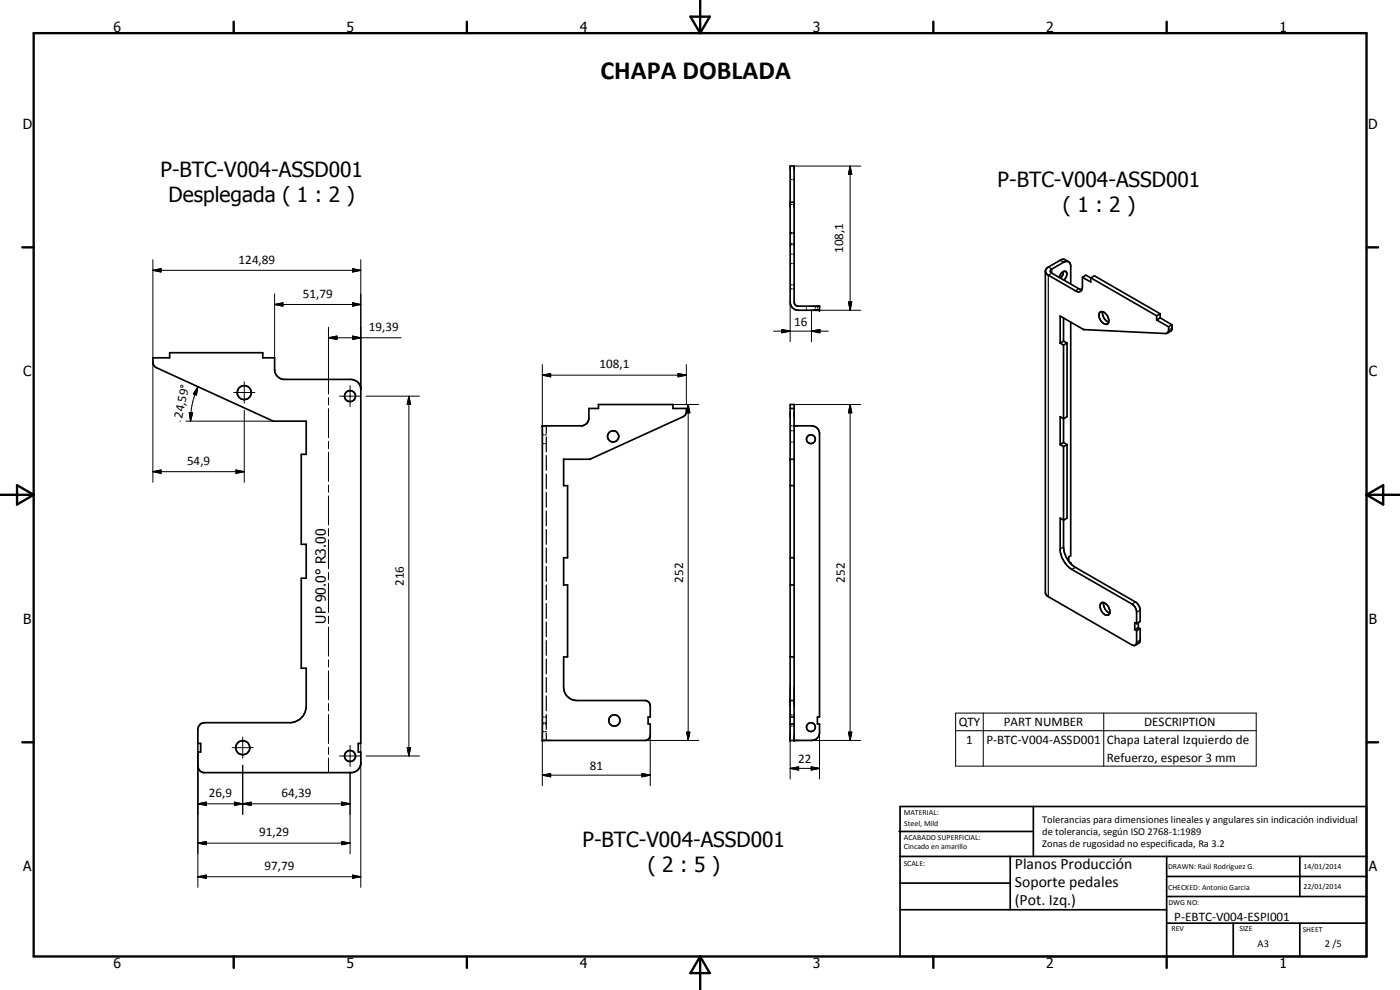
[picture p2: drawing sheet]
<svg xmlns="http://www.w3.org/2000/svg" width="420mm" height="297mm" viewBox="0 0 420 297" stroke-linecap="round" stroke-linejoin="round" font-family="sans-serif">
<g fill="none" stroke="#000" stroke-width=".51">
<path d="M237.1 49.8h1.2v40.9l.3 .7 .7 .5h6.6v1.2h-6.3a2.46 2.46 0 0 1-2.5-2.4zM237.1 60.7h1.2M320.7 78.5l.5 .6 .1 .8v5.3M320.7 78.5l-.7-.1-.8 .3-3.5 2-.4 .3-.1 .5 8.6 5.2 .9 .2M320.7 78.5l-1.3-.6h-.7l-4.3 2.4-.7 1M313.7 81.3l.1 96.8 .8 .9 25.6 14.7 .6-.2 .3-.5v-3.8M313.7 81.3l.7 1.1 8.3 4.8a1.24 1.24 0 0 0 2-.3M317.9 83.2a1.51 1.51 0 0 1 2.2-1.5 2.24 2.24 0 0 1-.8 2.4M319.1 81.5l-.2 1-.7 .9M319.2 95.4v7M321.3 96.6v70.2l-.6 .3v1.3M324.9 83.2l2.5 1.4v-1.2"/>
<path d="M324.9 83.2l-.2 3.7M324.9 83.2l1-.7 1.5 .9M327.4 83.4l19.7 11.3M327.4 83.4l1.1-.6 19.7 11.3M330.1 93.6a1.71 1.71 0 0 1 2.3 1.2 1.68 1.68 0 0 1-.2 2.5 2.56 2.56 0 0 1-2.1-3.7zM330.9 93.5a3.2 3.2 0 0 0 1.8 3.2M347.1 96l3.6 2M347.1 94.7v1.3M348.2 95.4l3.5 2.1M348.2 95.4l-1.1 .6M348.2 94.1v1.3M348.2 94.1l-1.1 .6"/>
<path d="M350.7 98l-.1 1.5-.3 .5-.4 .1-24.7-1.2-7-4.1v8.2M351.7 97.5l-.1 1.6-1.3 .8M351.7 97.5l-1 .5M45.9 107.4h5v-1.6h28v1.6h3.5v3.5a3 3 0 0 0 2.6 2.9h20.3a3 3 0 0 1 3 2.7v106.6h-.8v2.5h.8v3.6a2.97 2.97 0 0 1-2.6 2.6h-44.7a2.09 2.09 0 0 1-1.6-1.9v-4.3h.8v-2.5h-.8v-4.3a2.09 2.09 0 0 1 2-2h26a5.1 5.1 0 0 0 4.5-4.5v-11.8h-1.5v-27h1.5v-10.2h-1.5v-27h1.5v-9.9h-9.9l-35-16-.7-.6a2.82 2.82 0 0 1-.4-2.4zM318.2 103l1 .5M319.2 103.5v29.3M319.2 102.4l1 .6M319.2 102.4l-1 .6M320.2 103v22l-1 .6-1-.6v8.4M320.2 103l-1 .5M162.8 127.8l12.3-.1 1.2-.9 .4-1.1v-3.1h2.9v-1.2h22.4v1.2h4l-.1 1.5-.8 .9-28 12.8h-7.9v7.9h1.1v21.6h-1.1v8.2h1.1v21.6h-1.1v9.1a4 4 0 0 0 3.9 4h20.7l.5 .2 .6 .6 .2 .8v3.3h-.6v2.1h.6v3.4l-.2 .8-1.1 .8h-31zM237.1 122.6h1.2"/>
<path d="M237.1 137.8h1.2M238.3 127.8h5.2a2.44 2.44 0 0 1 2.4 2v85.3h-.6v2.1h.6v2.9a2.35 2.35 0 0 1-2.4 2.1h-6.4v-100.8h1.2v100.8M318.2 133.4l1 .6M319.2 134v30.1a8.3 8.3 0 0 0 1.8 4.6M319.2 132.8l1 .6M319.2 132.8l-1 .6M320.2 133.4v22l-1 .7-1-.7v9.7a7.8 7.8 0 0 0 3.5 5.8l18 10.3a2.91 2.91 0 0 1 1.4 2.2v3.7M320.2 133.4l-1 .6M237.1 145.7h1.2M237.1 167.3h1.2M237.1 175.5h1.2M321 168.7l.3 .2"/>
<path d="M321 168.7l1.4 1.3 18.6 10.8 .7 .7 .5 1.3v3.7l-1.1 .6M321.3 168.9l-.1 .1M321.3 168.9v.2M237.1 197.1h1.2M330.3 181.1a1.19 1.19 0 0 1 2 .4 2.52 2.52 0 0 1 .4 3 2.52 2.52 0 0 1-2.4-3.4zM331.2 180.8a2.94 2.94 0 0 0 1.9 3.1M340.6 188.9l.5 .3M341.1 187.1l-.5-.3v2.1M341.6 188.3l.6 .3M341.6 188.3l-1 .6M341.6 186.8v1.5M342.2 188.6l-1.1 .6"/>
<path d="M342.2 188.6v3.7l-.3 .6-1.2 .7M237.1 217.2h1.2M237.1 215.1h1.2M237.1 210.2h1.2M269.8 249.5h40.3M270.1 242h140v45h-140zM270.1 257h140M303.2 257v16M310.1 242v15M350.1 257v30M390.1 257v12M270.1 265h33.1"/>
<path d="M270.1 273h80M350.1 277h60M350.1 269h60M350.1 263h60M370.1 277v10M390.1 277v10"/>
<circle cx="73.3" cy="117.8" r="2.11"/>
<circle cx="105.1" cy="118.8" r="1.65"/>
<circle cx="184" cy="130.9" r="1.67"/>
<circle cx="243.4" cy="131.8" r="1.31"/>
<circle cx="184.4" cy="216.2" r="1.69"/>
<circle cx="243.4" cy="218.2" r="1.32"/>
<circle cx="72.9" cy="224.4" r="2.1"/>
<circle cx="105" cy="226.8" r="1.66"/>
</g>
<g fill="none" stroke="#000" stroke-width=".3">
<path d="M238.3 49.8h20M255.1 49.8l.5 2.5h-1zM255.1 49.8v43.3M45.9 77.9v66.8M108.3 77.9v38.9M45.9 81.1l2.4-.5v1zM45.9 81.1h62.4M82.4 91.4l2.5-.6v1.1zM82.4 91.4h25.9M82.4 88.2v19.2M98.6 98.2v20M105.8 90.8l2.5 .6-2.5 .5z"/>
<path d="M105.8 80.6l2.5 .5-2.5 .5zM232.1 99.4h16.5M234.6 98.8l2.5 .6-2.5 .5zM237.1 90.7v11.8M243.5 99.4l2.6-.6v1.1zM254.6 90.6h1l-.5 2.5zM258.3 93.1h-14.8v9.4M59.4 116l-.4 2.5-1-.3zM59.4 116l-1.8 5.6-.4 4.8M70.1 117.8h6.4M73.3 114.6v6.3M98.6 101.3l2.5-.5v1.1z"/>
<path d="M98.6 119.3v2.2M98.6 101.3h21.8M101.9 118.9h6.3M105.1 115.7v6.3M105.8 100.8l2.5 .5-2.5 .6zM109.9 118.9h16M122.7 118.9l.5 2.4h-1zM122.7 118.9v107.9M162.8 112.6l2.5-.5v1zM162.8 112.6h43.2M162.8 109.4v20.8M203.5 112.1l2.5 .5-2.5 .5z"/>
<path d="M206 109.4v12.1M54 126.4h.1M55.8 126.4h26.2M56.8 123.8l1 .1-.6 2.5zM73.3 123.1v21.6M98.6 122.6v8.7M98.6 132.4v2.2M98.6 135.7v8.7M202 121.4h7.7M206.5 121.4l.5 2.5h-.9zM206.5 121.4v100.8M238.3 121.4h20"/>
<path d="M255.1 121.4l.5 2.5h-1zM255.1 121.4v100.8M45.9 141.5l2.4-.5v1zM45.9 141.5h27.4M70.8 141l2.5 .5-2.5 .5zM98.6 145.5v2.2M98.6 148.8v8.7M98.6 158.6v2.2M98.6 161.9v8.7M98.6 171.7v2.2M98.6 175v8.8M98.6 184.9v2.2"/>
<path d="M98.6 188.1v8.8M98.6 198v2.2M98.6 201.3v8.7M98.6 211.1v2.2M98.6 214.4v8.7M162.8 219.8v16M206.1 219.7h.9l-.5 2.5zM237.1 210.2v23.5M245.9 219.8v13.9M254.6 219.7h1l-.5 2.5zM286.8 214h90.2v15.9h-90.2zM286.8 219.2h90.2"/>
<path d="M295.1 214v15.9M331.2 214v15.9M59.4 223.1v43.1M69.7 224.3h6.3M72.8 221.1v6.4M72.8 229.6v14.7M98.6 224.2v2.2M98.6 227.5v4.3M101.9 226.8h6.3M105.1 223.6v6.4M105.1 231.6v24.6M108.3 223.1v3.6"/>
<path d="M108.3 226.9v39.3M109.9 226.8h16M122.2 224.3h1l-.5 2.5zM162.8 232.6l2.5-.5v1zM162.8 232.6h32.3M192.6 232.1l2.5 .5-2.5 .5zM193.5 222.2h16.2M195.1 220.6v15.2M237.1 230.5l2.6-.4v1zM237.1 230.5h8.8M239.6 222.2h18.7M243.4 230.1l2.5 .4-2.5 .6z"/>
<path d="M59.4 241.2l2.5-.5v1zM59.4 253l2.5-.5v.9zM59.4 241.2h45.7M59.4 253h45.7M70.3 240.7l2.5 .5-2.5 .5zM70.3 240.7l5 1v-1l-5 1zM72.8 241.2l2.5-.5v1zM102.6 240.7l2.5 .5-2.5 .5zM102.6 252.5l2.5 .5-2.5 .4zM59.4 263.1l2.5-.5v.9zM59.4 263.1h48.9M105.8 262.6l2.5 .5-2.5 .4z"/>
</g>
<g fill="#000">
<circle cx="245.9" cy="91.9" r=".25"/>
<circle cx="245.9" cy="93.1" r=".25"/>
<circle cx="162.8" cy="127.8" r=".25"/>
<circle cx="237.1" cy="137.8" r=".25"/>
<circle cx="238.3" cy="137.8" r=".25"/>
<circle cx="237.1" cy="210.2" r=".25"/>
<circle cx="238.3" cy="210.2" r=".25"/>
<circle cx="162.8" cy="222.2" r=".25"/>
<circle cx="237.1" cy="222.2" r=".25"/>
<circle cx="238.3" cy="222.2" r=".25"/>
</g>
<g fill="none" stroke="#000" stroke-width=".35">
<path d="M237.1 53.9h.5M237.9 53.9h.4M237.1 61.3h.5M237.1 76.2h.5M237.1 79.1h.5M237.1 70.1h.5M237.1 73.4h.5M237.1 69.8h.5M237.1 73.1h.5M237.9 61.3h.4M237.9 76.2h.4M237.9 79.1h.4"/>
<path d="M237.9 70.1h.4M237.9 73.4h.4M237.9 69.8h.4M237.9 73.1h.4M318.2 78.1l1 .6M237.1 85.5h.5M237.1 86.7h.5M237.9 85.5h.4M237.9 86.7h.4M242 91.9v.3M242 92.7v.4M244.7 91.9v.3"/>
<path d="M244.7 92.7v.4M245.3 91.9v.3M245.3 92.7v.4M314.6 80.1l1.1 .6v1.3l-1.1 .5v96.5M323.8 86.7l-1.1 .5M351.7 98.4l-1 .7M162.8 130.5h.3M162.8 133.1h.3M163.5 130.5h.4M163.5 133.1h.4M163.9 127.8v2.2M163.9 131.1v4.5"/>
<path d="M163.9 136.7v4.4M237.1 127.8h.5M237.1 129.2h.5M237.1 132.6h.5M237.9 127.8h.4M237.9 129.2h.4M237.9 132.6h.4M163.9 142.2v4.4M163.9 147.7v4.5M163.9 153.3v4.5M163.9 158.9v4.4M163.9 164.4v4.5"/>
<path d="M163.9 170v4.4M163.9 175.5v4.5M319.2 164.1l-1 .6M322.7 170.2l-1 .7M163.9 181.1v4.4M163.9 186.6v4.5M163.9 192.2v4.4M163.9 197.7v4.5M340.8 180.6l-1.1 .6M342.2 183l-1.1 .7M342.2 192.1l-1.1 .6M162.8 217.2h.3"/>
<path d="M162.8 215.1h.3M162.8 216.8h.3M162.8 219.5h.3M163.5 217.2h.4M163.5 215.1h.4M163.5 216.8h.4M163.5 219.5h.4M163.9 203.3v4.4M163.9 208.8v4.5M163.9 214.4v4.4M163.9 220v2.2M237.1 214.5h.5"/>
<path d="M237.1 217.8h.5M237.9 214.5h.4M237.9 217.8h.4"/>
</g>
<g fill="none" stroke="#000" stroke-width=".71">
<path d="M10.1 9.9h400v277.1h-400zM70.1 6.5v3.4M140.1 6.5v3.4M207.2 5h5.8l-2.9 4.9zM210.1 0v9.9M280.1 6.5v3.4M350.1 6.5v3.4M6.7 74.2h3.4M410.1 74.2h3.5M.1 148.5h10M5.1 145.6l5 2.9-5 2.9zM410.1 148.5h10"/>
<path d="M410.1 148.5l5-2.9v5.8zM6.7 222.7h3.4M410.1 222.7h3.5M70.1 287v3.4M140.1 287v3.4M210.1 287v10M210.1 287l2.9 5h-5.8zM280.1 287v3.4M350.1 287v3.4"/>
</g>
<g fill="#000">
<path d="M255.1 49.8l.5 2.5h-1zM45.9 81.1l2.4-.5v1zM82.4 91.4l2.5-.6v1.1zM105.8 90.8l2.5 .6-2.5 .5zM105.8 80.6l2.5 .5-2.5 .5zM234.6 98.8l2.5 .6-2.5 .5zM243.5 99.4l2.6-.6v1.1zM254.6 90.6h1l-.5 2.5zM59.4 116l-.4 2.5-1-.3zM98.6 101.3l2.5-.5v1.1zM105.8 100.8l2.5 .5-2.5 .6zM162.8 112.6l2.5-.5v1z"/>
<path d="M203.5 112.1l2.5 .5-2.5 .5zM56.8 123.8l1 .1-.6 2.5zM122.7 118.9l.5 2.4h-1zM206.5 121.4l.5 2.5h-.9zM255.1 121.4l.5 2.5h-1zM45.9 141.5l2.4-.5v1zM70.8 141l2.5 .5-2.5 .5zM206.1 219.7h.9l-.5 2.5zM254.6 219.7h1l-.5 2.5zM122.2 224.3h1l-.5 2.5zM162.8 232.6l2.5-.5v1zM192.6 232.1l2.5 .5-2.5 .5z"/>
<path d="M237.1 230.5l2.6-.4v1zM243.4 230.1l2.5 .4-2.5 .6zM59.4 241.2l2.5-.5v1zM59.4 253l2.5-.5v.9zM70.3 240.7l2.5 .5-2.5 .5zM72.8 241.2l2.5-.5v1zM102.6 240.7l2.5 .5-2.5 .5zM102.6 252.5l2.5 .5-2.5 .4zM59.4 263.1l2.5-.5v.9zM105.8 262.6l2.5 .5-2.5 .4z"/>
</g>
<text font-size="7.9" x="180.2" y="23.7">CHAPA DOBLADA</text>
<g font-size="6.3">
<text x="48.1" y="53.1">P-BTC-V004-ASSD001</text>
<text x="299.4" y="56.2">P-BTC-V004-ASSD001</text>
<text x="50.6" y="60.6">Desplegada ( 1 : 2 )</text>
<text x="319" y="63.8">( 1 : 2 )</text>
<text x="174.8" y="254.1">P-BTC-V004-ASSD001</text>
<text x="194.4" y="261.7">( 2 : 5 )</text>
</g>
<g font-size="4.7">
<text x="304.6" y="260.8">Planos Producción</text>
<text x="304.6" y="266.2">Soporte pedales</text>
<text x="304.6" y="271.6">(Pot. Izq.)</text>
</g>
<g font-size="4.2">
<text x="34" y="9.6">6</text>
<text x="104" y="9.6">5</text>
<text x="174" y="9.6">4</text>
<text x="244" y="9.6">3</text>
<text x="314" y="9.6">2</text>
<text x="384" y="9.6">1</text>
<text x="6.8" y="38.7">D</text>
<text x="410.6" y="38.7">D</text>
<text x="7" y="112.9">C</text>
<text x="410.8" y="112.9">C</text>
<text x="7" y="187.1">B</text>
<text x="97.8" y="187.1" transform="rotate(-90 97.8 187.1)">UP 90.0° R3.00</text>
<text x="410.8" y="187.1">B</text>
<text x="7" y="261.4">A</text>
<text x="410.8" y="261.4">A</text>
<text x="34" y="290.4">6</text>
<text x="104" y="290.4">5</text>
<text x="174" y="290.4">4</text>
<text x="244" y="290.4">3</text>
<text x="314" y="290.4">2</text>
<text x="384" y="290.4">1</text>
</g>
<g font-size="3.9">
<text x="253.1" y="76" transform="rotate(-90 253.1 76)">108,1</text>
<text x="71.6" y="79.1">124,89</text>
<text x="90.9" y="89.3">51,79</text>
<text x="110.7" y="99.3">19,39</text>
<text x="238.4" y="97.8">16</text>
<text x="179.9" y="110.5">108,1</text>
<text x="54.6" y="125.7" transform="rotate(-78 54.6 125.7)">24,59°</text>
<text x="56.1" y="139.4">54,9</text>
<text x="121.2" y="175.9" transform="rotate(-90 121.2 175.9)">216</text>
<text x="205" y="174.8" transform="rotate(-90 205 174.8)">252</text>
<text x="253.6" y="174.8" transform="rotate(-90 253.6 174.8)">252</text>
<text x="287.7" y="217.8">QTY</text>
<text x="301.2" y="217.8">PART NUMBER</text>
<text x="343.4" y="217.8">DESCRIPTION</text>
<text x="290" y="223.2">1</text>
<text x="296" y="223.2">P-BTC-V004-ASSD001</text>
<text x="332.2" y="223.3">Chapa Lateral Izquierdo de</text>
<text x="177" y="231.1">81</text>
<text x="239.6" y="229.1">22</text>
<text x="332.2" y="228.6">Refuerzo, espesor 3 mm</text>
<text x="62.7" y="239.1">26,9</text>
<text x="84.5" y="239.1">64,39</text>
<text x="77.8" y="250.9">91,29</text>
<text x="79.4" y="261">97,79</text>
<text x="352.4" y="276.3">P-EBTC-V004-ESPI001</text>
</g>
<g font-size="3.1">
<text x="312.7" y="246.8">Tolerancias para dimensiones lineales y angulares sin indicación individual</text>
<text x="312.7" y="250.4">de tolerancia, según ISO 2768-1:1989</text>
<text x="312.7" y="254">Zonas de rugosidad no especificada, Ra 3.2</text>
<text x="377.4" y="284.1">A3</text>
<text x="397.6" y="284.2">2 /5</text>
</g>
<g font-size="2.4">
<text x="271.2" y="244.4">MATERIAL:</text>
<text x="271.3" y="252">ACABADO SUPERFICIAL:</text>
<text x="271.4" y="247.9">Steel, Mild</text>
<text x="271.3" y="254.6">Cincado en amarillo</text>
<text x="271.2" y="259.7">SCALE:</text>
<text x="350.6" y="260.8">DRAWN: Raúl Rodríguez G.</text>
<text x="391.2" y="260.6">14/01/2014</text>
<text x="350.6" y="267">CHECKED: Antonio Garcia</text>
<text x="391.2" y="266.7">22/01/2014</text>
<text x="350.6" y="271.4">DWG NO:</text>
<text x="351.6" y="279.3">REV</text>
<text x="372" y="279.4">SIZE</text>
<text x="391" y="279.6">SHEET</text>
</g>
</svg>
